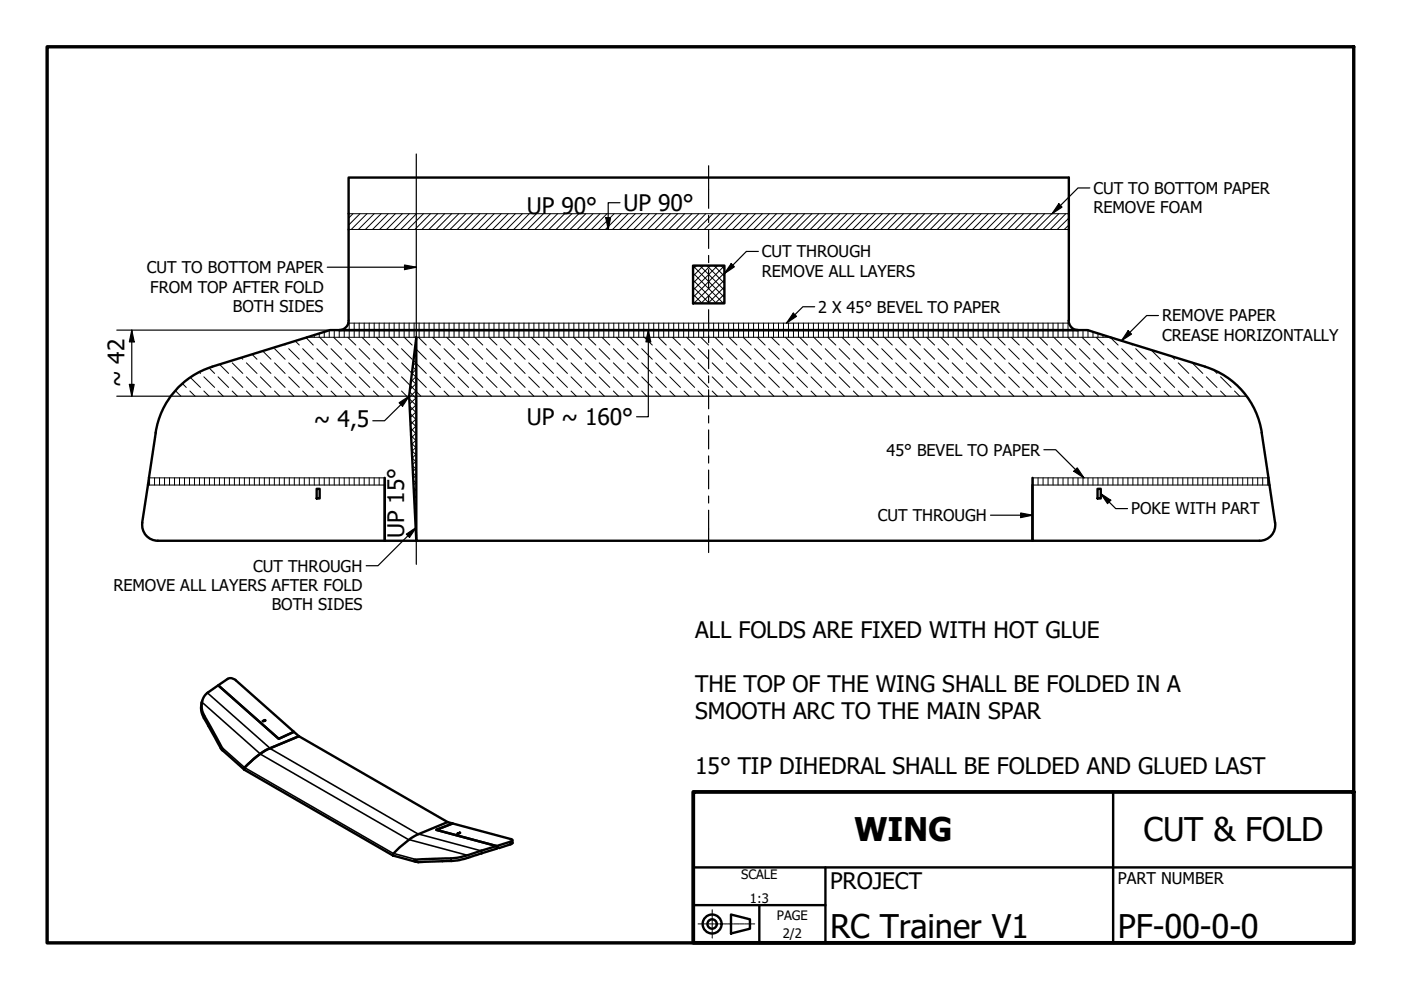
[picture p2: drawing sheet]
<svg xmlns="http://www.w3.org/2000/svg" width="297mm" height="210mm" viewBox="0 0 297 210" stroke-linecap="round" stroke-linejoin="round" font-family="sans-serif">
<!-- layer: Visible (ISO) -->
<g fill="none" stroke="#000" stroke-width=".51">
<path d="M146.9 56.3h6.7v8h-6.7zM73.9 68.5l-.4 .7-.5 .5-1.1 .3h156.7a1.93 1.93 0 0 1-1.9-1.5M226.6 68v.5M226.6 68v-30.4h-152.7v30.9M67.1 103.6h.7v2.1h-.7zM81.6 101.3v13.4M218.9 101.3v13.4h-185.4a3.3 3.3 0 0 1-3.3-3.9l2.8-19a17.3 17.3 0 0 1 12-14l24.9-7.8h160.7l24.9 7.7a17.4 17.4 0 0 1 12 14.1l2.8 19a3.3 3.3 0 0 1-3.2 3.9h-48.2v-11.9M232.7 103.6h.7v2.1h-.7zM42.9 148.6a4.6 4.6 0 0 0 .8 4.5l3.1 5.5a.43 .43 0 0 0 .5 .5l-4-7.3a3.7 3.7 0 0 1 .7-4.9l2.3-1.6 12.8 11.3 3.2-1.4 1.1 .9M46.3 145.3l2-1.4a1.43 1.43 0 0 1 1.7 .3l12.3 11-3.2 1.4zM47.2 159.1l4.6 4.1M56.2 152.7l.1 .1-.5 .2-.1-.1 .5-.2-.1 .1"/>
<path d="M63.4 156.1l-6.2 2.6a16.2 16.2 0 0 0-5.5 4.3l31.7 18.4M63.4 156.1l-6.2 2.5a15.7 15.7 0 0 0-5.5 4.4M63.4 156.1l31.5 18.2M94.9 174.3l1.1 .3-3.5 1.4 12.8 3.4v.5l-3.1 1a28.2 28.2 0 0 1-6.5 1.7l-7.2 .2a.42 .42 0 0 1-.5 0 .42 .42 0 0 1-.2-.5l4.1-.2a22 22 0 0 0 6.3-.5l10.1-3.2 .3-.2v-.1l-12.6-3.5-3.5 1.4 12.8 3.4 .5 .4-.5-.2M94.9 174.3l-6.1 2.5a17.7 17.7 0 0 0-5.5 4.4l.1 .2M97.5 176.5l-.6 .3 .6-.2M108.6 178.1l.1 .7-.2 .1-2.7 .9M83.3 181.3l.1 .2M83.4 181.4l4.8 1.3"/>
</g>
<path d="M73.9 48.7h152.7M73.9 45.3h152.7M65.1 71.5h170.3M73.9 68.5h152.8M31.4 102.8h50.2M31.6 101.3h50M218.9 102.8h50.3M218.9 101.3h50" fill="none" stroke="#000" stroke-width=".21"/>
<!-- layer: Visible Narrow (ISO) -->
<path d="M42.8 148.9l12.4 10.9M43.3 151.8l-.1 .4M44 146.9l13.2 11.7M47 158.5l4.9 4.2 31.5 18.3M55.2 159.9l31.5 18.2 12.4 3.2M57.2 158.7l31.5 18.2M88.8 176.8l13.2 3.6M108.1 178.5l.1 .5M83.4 180.9l4.9 1.4M95.6 182l.1 .6M102.1 180.4l.1 .5" fill="none" stroke="#000" stroke-width=".34"/>
<!-- layer: Hatch (ISO) -->
<g fill="none" stroke="#000" stroke-width=".21">
<path d="M74.8 45.3l-.9 .9M76.3 45.3l-2.4 2.4M77.8 45.3l-3.3 3.4M79.3 45.3l-3.3 3.4M80.8 45.3l-3.3 3.4M82.3 45.3l-3.3 3.4M83.8 45.3l-3.3 3.4M85.3 45.3l-3.3 3.4M86.8 45.3l-3.3 3.4M88.3 45.3l-3.3 3.4M89.8 45.3l-3.4 3.4M91.3 45.3l-3.3 3.4"/>
<path d="M92.8 45.3l-3.3 3.4M94.3 45.3l-3.4 3.4M95.8 45.3l-3.3 3.4M97.3 45.3l-3.4 3.4M98.8 45.3l-3.4 3.4M100.3 45.3l-3.4 3.4M101.8 45.3l-3.4 3.4M103.3 45.3l-3.4 3.4M104.8 45.3l-3.4 3.4M106.3 45.3l-3.4 3.4M107.7 45.3l-3.3 3.4M109.3 45.3l-3.4 3.4"/>
<path d="M110.7 45.3l-3.3 3.4M112.2 45.3l-3.3 3.4M113.7 45.3l-3.3 3.4M115.2 45.3l-3.3 3.4M116.7 45.3l-3.3 3.4M118.2 45.3l-3.3 3.4M119.7 45.3l-3.3 3.4M121.2 45.3l-3.3 3.4M122.7 45.3l-3.3 3.4M124.2 45.3l-3.3 3.4M125.7 45.3l-3.3 3.4M127.2 45.3l-3.3 3.4"/>
<path d="M128.7 45.3l-3.3 3.4M130.2 45.3l-3.3 3.4M131.7 45.3l-3.3 3.4M133.2 45.3l-3.3 3.4M134.7 45.3l-3.3 3.4M136.2 45.3l-3.4 3.4M137.7 45.3l-3.3 3.4M139.2 45.3l-3.4 3.4M140.7 45.3l-3.4 3.4M142.2 45.3l-3.3 3.4M143.7 45.3l-3.4 3.4M145.2 45.3l-3.4 3.4"/>
<path d="M146.7 45.3l-3.4 3.4M146.9 59.4l5 4.9M146.9 57.9l6.5 6.4M146.9 56.4l6.7 6.6M147.7 56.3l-.8 .7M148.2 45.3l-3.4 3.4M148.4 56.3l5.2 5.2M149.1 56.3l-2.2 2.3M149.6 45.3l-3.3 3.4M149.9 56.3l3.7 3.7M150.6 56.3l-3.7 3.7M151.2 45.3l-3.4 3.4"/>
<path d="M151.4 56.3l2.2 2.3M152.1 56.3l-5.2 5.2M152.7 45.3l-3.4 3.4M152.9 56.3l.7 .7M153.6 59.4l-5 4.9M153.6 57.9l-6.5 6.4M153.6 56.4l-6.7 6.6M154.1 45.3l-3.3 3.4M155.7 45.3l-3.4 3.4M157.1 45.3l-3.3 3.4M158.6 45.3l-3.3 3.4M160.1 45.3l-3.3 3.4"/>
<path d="M161.6 45.3l-3.3 3.4M163.1 45.3l-3.3 3.4M164.6 45.3l-3.3 3.4M166.1 45.3l-3.3 3.4M167.6 45.3l-3.3 3.4M169.1 45.3l-3.3 3.4M170.6 45.3l-3.3 3.4M172.1 45.3l-3.3 3.4M173.6 45.3l-3.3 3.4M175.1 45.3l-3.3 3.4M176.6 45.3l-3.3 3.4M178.1 45.3l-3.3 3.4"/>
<path d="M179.6 45.3l-3.3 3.4M181.1 45.3l-3.3 3.4M182.6 45.3l-3.4 3.4M184.1 45.3l-3.3 3.4M185.6 45.3l-3.4 3.4M187.1 45.3l-3.4 3.4M188.6 45.3l-3.3 3.4M190.1 45.3l-3.4 3.4M191.6 45.3l-3.4 3.4M193.1 45.3l-3.4 3.4M194.6 45.3l-3.4 3.4M196 45.3l-3.3 3.4"/>
<path d="M197.6 45.3l-3.4 3.4M199.1 45.3l-3.4 3.4M200.5 45.3l-3.3 3.4M202.1 45.3l-3.4 3.4M203.5 45.3l-3.3 3.4M205 45.3l-3.3 3.4M206.5 45.3l-3.3 3.4M208 45.3l-3.3 3.4M209.5 45.3l-3.3 3.4M211 45.3l-3.3 3.4M212.5 45.3l-3.3 3.4M214 45.3l-3.3 3.4"/>
<path d="M215.5 45.3l-3.3 3.4M217 45.3l-3.3 3.4M218.5 45.3l-3.3 3.4M220 45.3l-3.3 3.4M221.5 45.3l-3.3 3.4M223 45.3l-3.3 3.4M224.5 45.3l-3.4 3.4M226 45.3l-3.3 3.4M226.6 47.7l-1 1M226.6 46.2l-2.4 2.5M42.2 78.9l.3 .3M43.2 79.9l2.3 2.2"/>
<path d="M44.3 78l1.2 1.2M46.2 79.9l2.3 2.2M46.6 77.3l1.9 1.9M49.2 79.9l2.3 2.2M49.2 76.9l2.3 2.3M51.1 75.8l.4 .4M52.2 79.9l2.3 2.2M52.2 76.9l2.3 2.3M53.4 75.1l1.1 1.1M55.2 79.9l2.2 2.2M55.2 76.9l2.2 2.3M55.7 74.4l1.7 1.8"/>
<path d="M58.2 79.9l2.3 2.2M58.2 76.9l2.3 2.3M58.2 73.9l2.3 2.3M60.3 73l.2 .2M61.2 79.9l2.3 2.2M61.2 76.9l2.3 2.3M61.2 73.9l2.3 2.3M62.6 72.3l.9 .9M64.2 79.9l2.2 2.2M64.2 76.9l2.2 2.3M64.2 73.9l2.2 2.3M64.9 71.6l1.5 1.6"/>
<path d="M65.6 71.3v.2M66.6 71v.5M67.2 79.9l2.2 2.2M67.2 76.9l2.2 2.3M67.2 73.9l2.2 2.3M67.7 70.7v.8M67.8 71.5l1.6 1.7M68.7 70.4v1.1M69.8 70v1.5M70.2 79.9l2.2 2.2M70.2 76.9l2.2 2.3M70.2 73.9l2.2 2.3"/>
<path d="M70.7 71.5l1.7 1.7M70.9 70v1.5M71.9 70h.1M71.9 70v1.5M73 69.7v1.8M73.2 79.9l2.2 2.2M73.2 76.9l2.2 2.3M73.2 73.9l2.2 2.3M73.7 71.5l1.7 1.7M74 68.5v3M75.1 68.5v3M76.2 68.5v3"/>
<path d="M76.2 79.9l2.2 2.2M76.2 76.9l2.2 2.3M76.2 73.9l2.2 2.3M76.8 71.5l1.6 1.7M77.2 68.5v3M78.3 68.5v3M79.2 79.9l2.2 2.2M79.2 76.9l2.2 2.3M79.2 73.9l2.2 2.3M79.3 68.5v3M79.8 71.5l1.6 1.7M80.4 68.5v3"/>
<path d="M81.4 68.5v3M82.2 79.9l2.2 2.2M82.2 76.9l2.2 2.3M82.2 73.9l2.2 2.3M82.5 68.5v3M82.7 71.5l1.7 1.7M83.6 68.5v3M84.6 68.5v3M85.1 79.9l2.3 2.2M85.1 76.9l2.3 2.3M85.1 73.9l2.3 2.3M85.7 68.5v3l1.7 1.7"/>
<path d="M86.7 68.5v3M87.3 79.1l3.1 3M87.5 77.8l.8 .7M87.7 76.4l.6 .6M87.8 68.5v3M87.8 75.1l.5 .4M88 73.8l.3 .2M88.1 76.9l2.3 2.3M88.1 73.9l2.3 2.3M88.1 72.4l.2 .1M88.3 78.3l-1 .9M88.3 76.8l-.8 .7"/>
<path d="M88.3 79.8l-1.2 1.1M88.3 75.3l-.5 .5M88.3 73.8l-.4 .3M88.3 72.3l-.2 .1M88.7 71.5l1.7 1.7M88.9 68.5v3M89.9 68.5v3M91 68.5v3M91.1 79.9l2.3 2.2M91.1 76.9l2.3 2.3M91.1 73.9l2.3 2.3M91.7 71.5l1.7 1.7"/>
<path d="M92 68.5v3M93.1 68.5v3M94.1 68.5v3M94.1 79.9l2.3 2.2M94.1 76.9l2.3 2.3M94.1 73.9l2.3 2.3M94.7 71.5l1.7 1.7M95.2 68.5v3M96.3 68.5v3M97.1 79.9l2.3 2.2M97.1 76.9l2.3 2.3M97.1 73.9l2.3 2.3"/>
<path d="M97.3 68.5v3M97.7 71.5l1.7 1.7M98.4 68.5v3M99.4 68.5v3M100.1 79.9l2.3 2.2M100.1 76.9l2.3 2.3M100.1 73.9l2.3 2.3M100.5 68.5v3M100.7 71.5l1.7 1.7M101.6 68.5v3M102.6 68.5v3M103.1 79.9l2.3 2.2"/>
<path d="M103.1 76.9l2.3 2.3M103.1 73.9l2.3 2.3M103.7 68.5v3l1.7 1.7M104.7 68.5v3M105.8 68.5v3M106.1 79.9l2.2 2.2M106.1 76.9l2.2 2.3M106.1 73.9l2.2 2.3M106.7 71.5l1.6 1.7M106.8 68.5v3M107.9 68.5v3M109 68.5v3"/>
<path d="M109.1 79.9l2.2 2.2M109.1 76.9l2.2 2.3M109.1 73.9l2.2 2.3M109.7 71.5l1.6 1.7M110 68.5v3M111.1 68.5v3M112.1 79.9l2.2 2.2M112.1 76.9l2.2 2.3M112.1 73.9l2.2 2.3M112.1 68.5v3M112.6 71.5l1.7 1.7M113.2 68.5v3"/>
<path d="M114.3 68.5v3M115.1 79.9l2.2 2.2M115.1 76.9l2.2 2.3M115.1 73.9l2.2 2.3M115.3 68.5v3M115.7 71.5l1.6 1.7M116.4 68.5v3M117.4 68.5v3M118.1 79.9l2.2 2.2M118.1 76.9l2.2 2.3M118.1 73.9l2.2 2.3M118.5 68.5v3"/>
<path d="M118.7 71.5l1.6 1.7M119.5 68.5v3M120.6 68.5v3M121.1 79.9l2.2 2.2M121.1 76.9l2.2 2.3M121.1 73.9l2.2 2.3M121.7 68.5v3l1.6 1.7M122.7 68.5v3M123.8 68.5v3M124.1 79.9l2.2 2.2M124.1 76.9l2.2 2.3M124.1 73.9l2.2 2.3"/>
<path d="M124.6 71.5l1.7 1.7M124.8 68.5v3M125.9 68.5v3M127 68.5v3M127 79.9l2.3 2.2M127 76.9l2.3 2.3M127 73.9l2.3 2.3M127.6 71.5l1.7 1.7M128 68.5v3M129.1 68.5v3M130 79.9l2.3 2.2M130 76.9l2.3 2.3"/>
<path d="M130 73.9l2.3 2.3M130.1 68.5v3M130.6 71.5l1.7 1.7M131.2 68.5v3M132.2 68.5v3M133.1 79.9l2.2 2.2M133.1 76.9l2.2 2.3M133.1 73.9l2.2 2.3M133.3 68.5v3M133.6 71.5l1.7 1.7M134.4 68.5v3M135.4 68.5v3"/>
<path d="M136.1 79.9l2.2 2.2M136.1 76.9l2.2 2.3M136.1 73.9l2.2 2.3M136.5 68.5v3M136.6 71.5l1.7 1.7M137.5 68.5v3M138.6 68.5v3M139 79.9l2.3 2.2M139 76.9l2.3 2.3M139 73.9l2.3 2.3M139.6 71.5l1.7 1.7M139.7 68.5v3"/>
<path d="M140.7 68.5v3M141.8 68.5v3M142 79.9l2.3 2.2M142 76.9l2.3 2.3M142 73.9l2.3 2.3M142.6 71.5l1.7 1.7M142.8 68.5v3M143.9 68.5v3M144.9 68.5v3M145 79.9l2.3 2.2M145 76.9l2.3 2.3M145 73.9l2.3 2.3"/>
<path d="M145.6 71.5l1.7 1.7M146 68.5v3M146.9 63.9l.5 .4M146.9 62.4l2 1.9M146.9 60.8l3.5 3.5M147.1 68.5v3M148 79.9l2.2 2.2M148 76.9l2.2 2.3M148 73.9l2.2 2.3M148.1 68.5v3M148.6 71.5l1.6 1.7M149.2 68.5v3"/>
<path d="M150.2 68.5v3M151 79.9l2.2 2.2M151 76.9l2.2 2.3M151 73.9l2.2 2.3M151.3 68.5v3M151.6 71.5l1.6 1.7M152.4 68.5v3M153.4 68.5v3M153.6 63.9l-.5 .4M153.6 60.8l-3.5 3.5M153.6 62.4l-2 1.9M154 79.9l2.3 2.2"/>
<path d="M154 76.9l2.3 2.3M154 73.9l2.3 2.3M154.5 68.5v3M154.6 71.5l1.7 1.7M155.5 68.5v3M156.6 68.5v3M157 79.9l2.3 2.2M157 76.9l2.3 2.3M157 73.9l2.3 2.3M157.6 71.5l1.7 1.7M157.6 68.5v3M158.7 68.5v3"/>
<path d="M159.8 68.5v3M160 79.9l2.2 2.2M160 76.9l2.2 2.3M160 73.9l2.2 2.3M160.6 71.5l1.6 1.7M160.8 68.5v3M161.9 68.5v3M162.9 68.5v3M163 79.9l2.2 2.2M163 73.9l2.2 2.3M163 76.9l2.2 2.3M163.5 71.5l1.7 1.7"/>
<path d="M164 68.5v3M165.1 68.5v3M166 73.9l2.2 2.3M166 79.9l2.2 2.2M166 76.9l2.2 2.3M166.1 68.5v3M166.5 71.5l1.7 1.7M167.2 68.5v3M168.2 68.5v3M169 79.9l2.2 2.2M169 76.9l2.2 2.3M169 73.9l2.2 2.3"/>
<path d="M169.3 68.5v3M169.5 71.5l1.7 1.7M170.3 68.5v3M171.4 68.5v3M172 79.9l2.2 2.2M172 76.9l2.2 2.3M172 73.9l2.2 2.3M172.5 68.5v3M172.6 71.5l1.6 1.7M173.5 68.5v3M174.6 68.5v3M175 79.9l2.2 2.2"/>
<path d="M175 76.9l2.2 2.3M175 73.9l2.2 2.3M175.5 71.5l1.7 1.7M175.6 68.5v3M176.7 68.5v3M177.8 68.5v3M177.9 79.9l2.3 2.2M177.9 76.9l2.3 2.3M177.9 73.9l2.3 2.3M178.5 71.5l1.7 1.7M178.8 68.5v3M179.9 68.5v3"/>
<path d="M180.9 68.5v3M180.9 79.9l2.3 2.2M180.9 76.9l2.3 2.3M180.9 73.9l2.3 2.3M181.5 71.5l1.7 1.7M182 68.5v3M183 68.5v3M183.9 79.9l2.3 2.2M183.9 76.9l2.3 2.3M183.9 73.9l2.3 2.3M184.1 68.5v3M184.5 71.5l1.7 1.7"/>
<path d="M185.2 68.5v3M186.2 68.5v3M186.9 79.9l2.3 2.2M186.9 76.9l2.3 2.3M186.9 73.9l2.3 2.3M187.3 68.5v3M187.5 71.5l1.7 1.7M188.3 68.5v3M189.4 68.5v3M189.9 79.9l2.3 2.2M189.9 76.9l2.3 2.3M189.9 73.9l2.3 2.3"/>
<path d="M190.5 68.5v3M190.5 71.5l1.7 1.7M191.5 68.5v3M192.6 68.5v3M192.9 79.9l2.3 2.2M192.9 76.9l2.3 2.3M192.9 73.9l2.3 2.3M193.5 71.5l1.7 1.7M193.6 68.5v3M194.7 68.5v3M195.7 68.5v3M195.9 79.9l2.3 2.2"/>
<path d="M195.9 76.9l2.3 2.3M195.9 73.9l2.3 2.3M196.5 71.5l1.7 1.7M196.8 68.5v3M197.9 68.5v3M198.9 79.9l2.2 2.2M198.9 76.9l2.2 2.3M198.9 73.9l2.2 2.3M198.9 68.5v3M199.5 71.5l1.6 1.7M200 68.5v3M201 68.5v3"/>
<path d="M201.9 79.9l2.2 2.2M201.9 76.9l2.2 2.3M201.9 73.9l2.2 2.3M202.1 68.5v3M202.5 71.5l1.6 1.7M203.2 68.5v3M204.2 68.5v3M204.9 79.9l2.2 2.2M204.9 76.9l2.2 2.3M204.9 73.9l2.2 2.3M205.3 68.5v3M205.4 71.5l1.7 1.7"/>
<path d="M206.3 68.5v3M207.4 68.5v3M207.9 79.9l2.2 2.2M207.9 76.9l2.2 2.3M207.9 73.9l2.2 2.3M208.4 68.5v3l1.7 1.7M209.5 68.5v3M210.6 68.5v3M210.9 79.9l2.2 2.2M210.9 76.9l2.2 2.3M210.9 73.9l2.2 2.3M211.5 71.5l1.6 1.7"/>
<path d="M211.6 68.5v3M212.7 68.5v3M213.7 68.5v3M213.9 79.9l2.2 2.2M213.9 76.9l2.2 2.3M213.9 73.9l2.2 2.3M214.4 71.5l1.7 1.7M214.8 68.5v3M215.9 68.5v3M216.9 79.9l2.2 2.2M216.9 76.9l2.2 2.3M216.9 73.9l2.2 2.3"/>
<path d="M216.9 68.5v3M217.4 71.5l1.7 1.7M218 68.5v3M219 68.5v3M219.8 79.9l2.3 2.2M219.8 76.9l2.3 2.3M219.8 73.9l2.3 2.3M220.1 68.5v3M220.4 71.5l1.7 1.7M221.1 68.5v3M222.2 68.5v3M222.8 79.9l2.3 2.2"/>
<path d="M222.8 76.9l2.3 2.3M222.8 73.9l2.3 2.3M223.3 68.5v3M223.4 71.5l1.7 1.7M224.3 68.5v3M225.4 68.5v3M225.8 79.9l2.3 2.2M225.8 76.9l2.3 2.3M225.8 73.9l2.3 2.3M226.4 71.5l1.7 1.7M226.4 68.5v3M227.5 69.7v1.8"/>
<path d="M228.6 70h.1M228.6 70v1.5M228.9 79.9l2.2 2.2M228.9 76.9l2.2 2.3M228.9 73.9l2.2 2.3M229.4 71.5l1.7 1.7M229.6 70v1.5M230.7 70v1.5M231.7 70.4v1.1M231.8 79.9l2.3 2.2M231.8 76.9l2.3 2.3M231.8 73.9l2.3 2.3"/>
<path d="M232.4 71.5l1.7 1.7M232.8 70.7v.8M233.8 71v.5M234.8 79.9l2.3 2.2M234.8 76.9l2.3 2.3M234.8 73.9l2.3 2.3M234.9 71.3v.2M235.4 71.5l1.7 1.7M237.8 79.9l2.3 2.2M237.8 76.9l2.3 2.3M237.8 73.9l2.3 2.3M239.7 72.8l.4 .4"/>
<path d="M240.8 79.9l2.2 2.2M240.8 76.9l2.2 2.3M240.8 73.9l2.2 2.3M243.8 79.9l2.2 2.2M243.8 76.9l2.2 2.3M244.1 74.2l1.9 2M246.8 79.9l2.2 2.2M246.8 76.9l2.2 2.3M248.4 75.5l.6 .7M249.8 79.9l2.3 2.2M249.8 76.9l2.3 2.3M252.8 79.9l2.2 2.2"/>
<path d="M252.8 76.9l2.2 2.3M255.8 79.9l2.2 2.2M257.3 78.5l.7 .7M258.8 79.9l2.2 2.2M37.3 82.9l1.1 1.1M38.7 81.3l.8 .8M40.3 82.9l1.1 1.1M40.3 80l2.2 2.1M43.2 82.9l1.1 1.1M46.2 82.9l1.1 1.1M49.2 82.9l1.1 1.1M52.2 82.9l1.1 1.1"/>
<path d="M55.2 82.9l1.1 1.1M58.2 82.9l1.1 1.1M61.2 82.9l1.1 1.1M64.2 82.9l1.1 1.1M67.2 82.9l1.1 1.1M70.2 82.9l1.1 1.1M73.2 82.9l1.1 1.1M76.2 82.9l1.1 1.1M79.2 82.9l1.1 1.1M82.2 82.9l1.1 1.1M85.1 82.9l1.1 1.1M86.8 84.6l1.5 1.4"/>
<path d="M86.9 86.1l1.4 1.4M86.9 83.1l1.4 1.4M87 87.7l1.3 1.3M87 89.3l1.3 1.2M87 81.8l1.3 1.2M87.1 90.8l1.2 1.2M87.2 92.4l1.1 1.1M87.2 80.4l1.1 1.1M87.2 94l1.1 1M87.3 95.6l1 .9M87.5 98.7l.8 .8M88.1 82.9l1.1 1.1"/>
<path d="M88.3 87.3l-1.3 1.2M88.3 82.8l-1.5 1.5M88.3 96.2l-.9 .9 .9 .9M88.3 99.2l-.8 .8M88.3 97.8l-.8 .7M88.3 94.8l-1 .9M88.3 93.3l-1.1 .9M88.3 91.8l-1.1 1.1M88.3 90.3l-1.2 1.1M88.3 88.8l-1.3 1.2M88.3 85.8l-1.4 1.3M88.3 84.3l-1.5 1.4"/>
<path d="M88.3 81.3l-1.4 1.3M91.1 82.9l1.1 1.1M94.1 82.9l1.1 1.1M97.1 82.9l1.1 1.1M100.1 82.9l1.1 1.1M103.1 82.9l1.1 1.1M106.1 82.9l1.1 1.1M109.1 82.9l1.1 1.1M112.1 82.9l1.1 1.1M115.1 82.9l1.1 1.1M118.1 82.9l1.1 1.1M121.1 82.9l1.1 1.1"/>
<path d="M124.1 82.9l1.1 1.1M127 82.9l1.1 1.1M130 82.9l1.1 1.1M133.1 82.9l1.1 1.1M136.1 82.9l1 1.1M139 82.9l1.1 1.1M142 82.9l1.1 1.1M145 82.9l1.1 1.1M148 82.9l1.1 1.1M151 82.9l1.1 1.1M154 82.9l1.1 1.1M157 82.9l1.1 1.1"/>
<path d="M160 82.9l1.1 1.1M163 82.9l1.1 1.1M166 82.9l1.1 1.1M169 82.9l1.1 1.1M172 82.9l1.1 1.1M175 82.9l1.1 1.1M177.9 82.9l1.1 1.1M180.9 82.9l1.1 1.1M183.9 82.9l1.1 1.1M186.9 82.9l1.1 1.1M189.9 82.9l1.1 1.1M192.9 82.9l1.1 1.1"/>
<path d="M195.9 82.9l1.1 1.1M198.9 82.9l1.1 1.1M201.9 82.9l1.1 1.1M204.9 82.9l1.1 1.1M207.9 82.9l1.1 1.1M210.9 82.9l1.1 1.1M213.9 82.9l1.1 1.1M216.9 82.9l1.1 1.1M219.8 82.9l1.1 1.1M222.8 82.9l1.1 1.1M225.8 82.9l1.1 1.1M228.9 82.9l1 1.1"/>
<path d="M231.8 82.9l1.1 1.1M234.8 82.9l1.1 1.1M237.8 82.9l1.1 1.1M240.8 82.9l1.1 1.1M243.8 82.9l1.1 1.1M246.8 82.9l1.1 1.1M249.8 82.9l1.1 1.1M252.8 82.9l1.1 1.1M255.8 82.9l1.1 1.1M258.8 82.9l1.1 1.1M261.7 82.9l1.1 1.1M31.7 101.3v1.5"/>
<path d="M32.8 101.3v1.5M33.8 101.3v1.5M34.9 101.3v1.5M35.9 101.3v1.5M37 101.3v1.5M38.1 101.3v1.5M39.1 101.3v1.5M40.2 101.3v1.5M41.2 101.3v1.5M42.3 101.3v1.5M43.3 101.3v1.5M44.4 101.3v1.5"/>
<path d="M45.5 101.3v1.5M46.5 101.3v1.5M47.6 101.3v1.5M48.6 101.3v1.5M49.7 101.3v1.5M50.8 101.3v1.5M51.8 101.3v1.5M52.9 101.3v1.5M53.9 101.3v1.5M55 101.3v1.5M56 101.3v1.5M57.1 101.3v1.5"/>
<path d="M58.2 101.3v1.5M59.2 101.3v1.5M60.3 101.3v1.5M61.3 101.3v1.5M62.4 101.3v1.5M63.5 101.3v1.5M64.5 101.3v1.5M65.6 101.3v1.5M66.6 101.3v1.5M67.7 101.3v1.5M68.7 101.3v1.5M69.8 101.3v1.5"/>
<path d="M70.9 101.3v1.5M71.9 101.3v1.5M73 101.3v1.5M74 101.3v1.5M75.1 101.3v1.5M76.2 101.3v1.5M77.2 101.3v1.5M78.3 101.3v1.5M79.3 101.3v1.5M80.4 101.3v1.5M81.4 101.3v1.5M87.5 100.3l.8 .7"/>
<path d="M87.6 101.8l.7 .7M87.7 103.4l.6 .6M87.8 105l.5 .5M87.8 106.6l.5 .3M87.9 108.1l.4 .4M88 109.7l.3 .3M88.1 111.3l.2 .1M88.2 112.9l.1 .1M88.2 114.2h.1M88.3 114.4h.1M88.3 108.2l-.3 .3M88.3 112.7l-.1 .1"/>
<path d="M88.3 111.2l-.2 .2M88.3 109.7l-.3 .3M88.3 106.7l-.4 .4M88.3 105.3l-.5 .4M88.3 103.7l-.5 .5M88.3 102.2l-.6 .6M88.3 100.8l-.7 .6M219 101.3v1.5M220.1 101.3v1.5M221.1 101.3v1.5M222.2 101.3v1.5M223.3 101.3v1.5"/>
<path d="M224.3 101.3v1.5M225.4 101.3v1.5M226.4 101.3v1.5M227.5 101.3v1.5M228.6 101.3v1.5M229.6 101.3v1.5M230.7 101.3v1.5M231.7 101.3v1.5M232.8 101.3v1.5M233.8 101.3v1.5M234.9 101.3v1.5M236 101.3v1.5"/>
<path d="M237 101.3v1.5M238.1 101.3v1.5M239.1 101.3v1.5M240.2 101.3v1.5M241.3 101.3v1.5M242.3 101.3v1.5M243.4 101.3v1.5M244.4 101.3v1.5M245.5 101.3v1.5M246.5 101.3v1.5M247.6 101.3v1.5M248.7 101.3v1.5"/>
<path d="M249.7 101.3v1.5M250.8 101.3v1.5M251.8 101.3v1.5M252.9 101.3v1.5M254 101.3v1.5M255 101.3v1.5M256.1 101.3v1.5M257.1 101.3v1.5M258.2 101.3v1.5M259.2 101.3v1.5M260.3 101.3v1.5M261.4 101.3v1.5"/>
<path d="M262.4 101.3v1.5M263.5 101.3v1.5M264.5 101.3v1.5M265.6 101.3v1.5M266.7 101.3v1.5M267.7 101.3v1.5M268.8 101.3v1.5"/>
</g>
<!-- layer: Border (ISO) -->
<path d="M10 9.9h277v190h-277z" fill="none" stroke="#000" stroke-width=".72"/>
<!-- layer: Sketch Geometry (ISO) -->
<path d="M88.3 32.7v38.8M36.2 84h228.1M88.3 114.7v4.9" fill="none" stroke="#000" stroke-width=".25"/>
<path d="M88.3 71.5v43.2l-1.6-30.7z" fill="none" stroke="#000" stroke-width=".51"/>
<!-- layer: Title (ISO) -->
<g fill="none" stroke="#000" stroke-width=".51">
<path d="M236 167.9v32M147 191.9h28M147 183.9h140M155 193.9l4 1v2l-4 1zM161 191.9v8M175 183.9v16"/>
<circle cx="151" cy="195.9" r="2.01"/>
<circle cx="151" cy="195.9" r=".99"/>
</g>
<g fill="none" stroke="#000" stroke-width=".21">
<path d="M148 195.9h.5M148.5 195.9h.3M148.9 195.9h.9M149.9 195.9h.2M150.2 195.9h.9M151 192.9v.4M151 193.4v.2M151 193.7v.8M151 194.6v.2M151 194.9v.8M151 195.8v.2M151 196.1v.8"/>
<path d="M151 197v.2M151 197.3v.8M151 198.2v.2M151 198.5v.4M151.2 195.9h.2M151.6 195.9h.8M152.6 195.9h.2M152.9 195.9h.9M153.9 195.9h.2M154.2 195.9h.9M155.2 195.9h.2M155.6 195.9h.9"/>
<path d="M156.5 195.9h.3M156.9 195.9h.9M157.9 195.9h.2M158.2 195.9h.9M159.2 195.9h.2M159.6 195.9h.4"/>
</g>
<path d="M147 167.9h140v32h-140z" fill="none" stroke="#000" stroke-width=".8"/>
<!-- layer: Dimension (ISO) -->
<path d="M24.8 70h45.1M27.9 70l.5 2.5h-1zM27.9 70v14M24.8 84h11.4M27.4 81.5h1l-.5 2.5z" fill="none" stroke="#000" stroke-width=".25"/>
<g fill="#000">
<path d="M27.9 70l.5 2.5h-1z" fill-rule="evenodd"/>
<path d="M27.4 81.5h1l-.5 2.5z" fill-rule="evenodd"/>
</g>
<!-- layer: Symbol (ISO) -->
<g fill="none" stroke="#000" stroke-width=".25">
<path d="M231.1 39.8h-2.5l-5.5 5.5M69.4 56.7h18.9M85.8 56.2l2.5 .5-2.5 .5zM128.4 46.2h1.1l-.6 2.5zM131.4 43h-2.5v5.7M155 55.9l.7 .7-2.1 1.4zM160.8 53.3h-2.6l-4.6 4.7M224.5 43.2l.7 .7-2.1 1.4zM137.5 70l.5 2.5h-1.1zM137.5 70v18.4h-2.5M168.2 66.4l.7 .7-2.1 1.4zM172.7 65h-2.5l-3.4 3.5"/>
<path d="M239.2 70.1l.7 .7-2.1 1.4zM245.6 66.9h-2.5l-5.3 5.3M84.6 85.4l2.1-1.4-1.4 2.1zM86.7 84l-5.2 5.2h-2.5M221.3 95.3h2.5l6 6M227.7 99.9l.7-.7 1.4 2.1zM86.1 113.3l2.2-1.5-1.5 2.1zM88.3 111.8l-8.2 8.1h-2.5M210 109.2h8.9M216.4 108.8l2.5 .4-2.5 .5zM233.4 104.7l2.1 1.4-.7 .7zM233.4 104.7l3.2 3.1h2.5"/>
</g>
<g fill="#000">
<path d="M85.8 56.2l2.5 .5-2.5 .5z" fill-rule="evenodd"/>
<path d="M128.4 46.2h1.1l-.6 2.5z" fill-rule="evenodd"/>
<path d="M155 55.9l.7 .7-2.1 1.4z" fill-rule="evenodd"/>
<path d="M224.5 43.2l.7 .7-2.1 1.4z" fill-rule="evenodd"/>
<path d="M137.5 70l.5 2.5h-1.1z" fill-rule="evenodd"/>
<path d="M168.2 66.4l.7 .7-2.1 1.4z" fill-rule="evenodd"/>
<path d="M239.2 70.1l.7 .7-2.1 1.4z" fill-rule="evenodd"/>
<path d="M84.6 85.4l2.1-1.4-1.4 2.1z" fill-rule="evenodd"/>
<path d="M227.7 99.9l.7-.7 1.4 2.1z" fill-rule="evenodd"/>
<path d="M86.1 113.3l2.2-1.5-1.5 2.1z" fill-rule="evenodd"/>
<path d="M216.4 108.8l2.5 .4-2.5 .5z" fill-rule="evenodd"/>
<path d="M233.4 104.7l2.1 1.4-.7 .7z" fill-rule="evenodd"/>
</g>
<!-- layer: Centerline (ISO) -->
<g fill="none" stroke="#000" stroke-width=".25">
<path d="M150.2 35.2v9M150.2 45.6v1.6M150.2 48.7v4M150.2 54.2v1.5M150.2 57.2v4M150.2 62.7v1.4M150.2 65.7v4M150.2 71.2v1.5M150.2 74.2v4M150.2 79.7v1.5M150.2 82.6v4.1M150.2 88.2v1.5"/>
<path d="M150.2 91.2v4M150.2 96.7v1.5M150.2 99.7v3.9M150.2 105.2v1.5M150.2 108.2v9"/>
</g>
<g font-size="6.9">
<text x="181.1" y="178.4">WING</text>
<text x="242.4" y="178.4">CUT &amp; FOLD</text>
<text x="176" y="198.8">RC Trainer V1</text>
<text x="237" y="198.8">PF-00-0-0</text>
</g>
<g font-size="4.8">
<text x="111.7" y="45.3">UP 90°</text>
<text x="132.2" y="44.7">UP 90°</text>
<text x="26.4" y="82.1" transform="rotate(-90 26.4 82.1)">~ 42</text>
<text x="66.5" y="90.5">~ 4,5</text>
<text x="111.7" y="90.1">UP ~ 160°</text>
<text x="85.7" y="114.1" transform="rotate(-90 85.7 114.1)">UP 15°</text>
<text x="147.4" y="135.2">ALL FOLDS ARE FIXED WITH HOT GLUE</text>
<text x="147.4" y="146.8">THE TOP OF THE WING SHALL BE FOLDED IN A</text>
<text x="147.4" y="152.5">SMOOTH ARC TO THE MAIN SPAR</text>
<text x="147.4" y="164.1">15° TIP DIHEDRAL SHALL BE FOLDED AND GLUED LAST</text>
<text x="176" y="188.5">PROJECT</text>
</g>
<g font-size="3.4">
<text x="231.8" y="41.1">CUT TO BOTTOM PAPER</text>
<text x="231.8" y="45.2">REMOVE FOAM</text>
<text x="31.2" y="57.9">CUT TO BOTTOM PAPER</text>
<text x="161.5" y="54.6">CUT THROUGH</text>
<text x="161.5" y="58.7">REMOVE ALL LAYERS</text>
<text x="31.8" y="62">FROM TOP AFTER FOLD</text>
<text x="49.4" y="66.1">BOTH SIDES</text>
<text x="173.5" y="66.3">2 X 45° BEVEL TO PAPER</text>
<text x="246.4" y="68.1">REMOVE PAPER</text>
<text x="246.4" y="72.2">CREASE HORIZONTALLY</text>
<text x="188" y="96.6">45° BEVEL TO PAPER</text>
<text x="186.1" y="110.5">CUT THROUGH</text>
<text x="239.8" y="109.1">POKE WITH PART</text>
<text x="24" y="125.3">REMOVE ALL LAYERS AFTER FOLD</text>
<text x="53.7" y="121.2">CUT THROUGH</text>
<text x="57.6" y="129.4">BOTH SIDES</text>
<text x="237" y="187.4">PART NUMBER</text>
</g>
<g font-size="2.8">
<text x="157.1" y="186.5">SCALE</text>
<text x="159" y="191.4">1:3</text>
<text x="164.7" y="195">PAGE</text>
<text x="166" y="199">2/2</text>
</g>
</svg>
